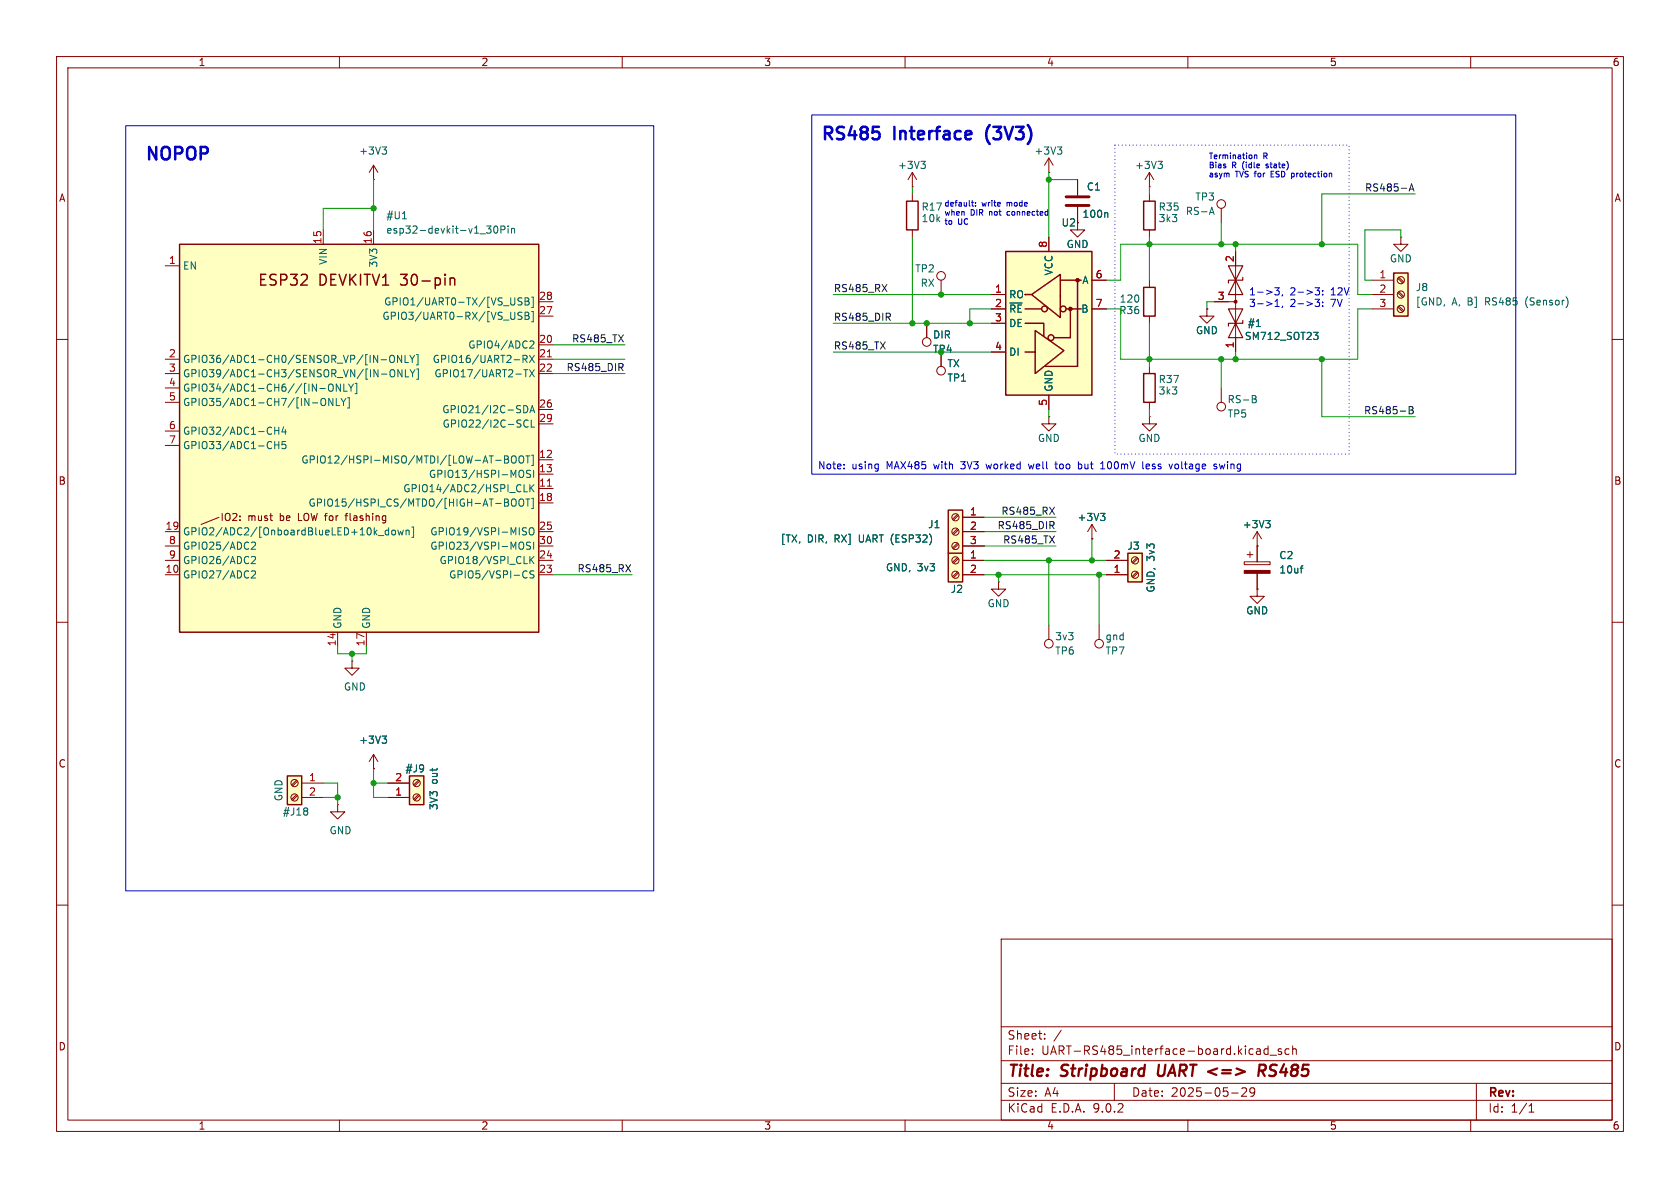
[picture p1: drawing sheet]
<svg xmlns="http://www.w3.org/2000/svg" width="297mm" height="210mm" viewBox="0 0 297 210" stroke-linecap="round" stroke-linejoin="round" font-family="sans-serif">
<g fill="none" stroke="#840000" stroke-width=".18">
<path d="M10 10h277v190h-277zM12 12h273v186h-273zM60 10v2M110 10v2M160 10v2M210 10v2M260 10v2M66 31.8h.1M66 29.2l-.7 1.3M66 29.2l.8 1.3M66 29.2v2.6M185.4 30.5h.1"/>
<path d="M185.4 27.9l-.7 1.3M185.4 27.9l.8 1.3M185.4 27.9v2.6M190.5 31.8v2.7M190.5 36.6v2.8M163.8 57.2v2.5M10 60h2M166.4 62.2v2.6M185.4 73.7v1.2h1.3l-1.3 1.3-1.3-1.3h1.3M185.4 73.7h.1M215.9 68.6v2.5M285 60h2"/>
<path d="M10 110h2M62.2 116.8v1.3h1.3l-1.3 1.3-1.2-1.3h1.2M62.2 116.8h.1M285 110h2M66 135.9h.1M66 133.4v2.5M66 133.4l-.7 1.2M66 133.4l.8 1.2M10 160h2M177 166h108v32h-108zM285 160h2M60 198v2"/>
<path d="M110 198v2M160 198v2M177 194.5h108M177 191.5h108M177 187.5h108M177 181.5h108M182.5 186.3v.1M182.5 185.5v.1M184.7 183.6v.1M184.7 182.8v.1M187.6 182.1l-1.3 2M197 191.5v3"/>
<path d="M210 198v2M217.7 193.2h1.2M219.5 192.4l.6-.1 .2 .1 .1 .3-.9 1.1h.9M221.8 192.9l-.3 .3h-.3l-.2-.3 .1-.5 .4-.1 .2 .1a.99 .99 0 0 1-.3 1.4h-.3M222.3 185.4h.3l.2 .2v.8M222.8 186.3l-.5 .1M222.8 185.8h-.5M224.2 185.5l-.5-.1-.2 .3v.4l.1 .2h.6M224.2 184.9v1.5M224.5 186.5h1.2M226.5 185.5l-.3-.1-.2 .2v.2l.5 .2v.3h-.5M227.9 185.5l-.4-.1-.3 .3v.4l.1 .2h.6"/>
<path d="M228.5 185.5l.2-.1 .4 .1 .1 .9M228.5 184.9v1.5M260 198v2M261 191.5v6.5M270.3 196.6h.9M270.3 195.5l.4-.4v1.5"/>
<circle cx="163.8" cy="60.5" r=".76"/>
<circle cx="166.4" cy="65.5" r=".76"/>
<circle cx="215.9" cy="71.9" r=".76"/>
</g>
<path d="M204.9 188.2l-.2 1.6 .3 .4M222.6 189.3h.7a.55 .55 0 0 0 .5-.5 .55 .55 0 0 0-.3-.6h-.8l-.3 2M223 189.3l.6 .9" fill="none" stroke="#840000" stroke-width=".4"/>
<path d="M67.6 26h.7l-.4 .5M68.1 26.5l.2 .2v.3l-.2 .2M186.9 26h.8l-.4 .5M187.5 26.5l.2 .2v.3l-.2 .2M195.7 37.6l.1 .2v.6M221.4 69.9l.6 .1v.3l-.2 .2M221.4 70.5h.4M221.8 70.5l.3 .3-.1 .3-.6 .1M67.6 130.1h.7l-.4 .5M68.1 130.6l.2 .2v.3l-.2 .3" fill="none" stroke="#006464" stroke-width=".18"/>
<path d="M188.5 34.8h4M188.5 36.3h4" fill="none" stroke="#840000" stroke-width=".51"/>
<path d="M31.7 43.2h63.5v68.6h-63.5z" fill="#ffffc2"/>
<path d="M160.3 35.6h2v5h-2zM31.7 43.2h63.5v68.6h-63.5zM79.6 49.3a.47 .47 0 0 1 .8 .1v1" fill="none" stroke="#840000" stroke-width=".25"/>
<g fill="none" stroke="#840000" stroke-width=".18">
<path d="M161.3 33h.1M161.3 30.5l-.8 1.3M161.3 30.5l.8 1.3M161.3 30.5v2.5M161.3 34.3v1.3M190.5 39.4v1.2h1.3l-1.3 1.3-1.3-1.3h1.3M190.5 39.4h.1M29.2 47h2.5M57.1 40.6v2.6M66 40.6v2.6M95.2 53.3h2.6M95.2 55.9h2.6"/>
<path d="M161.3 40.6v1.3M166.4 49.5v2.6M213.4 54.6v1.3h1.2l-1.2 1.3-1.3-1.3h1.3M213.4 54.6h.1M29.2 63.5h2.5M29.2 66h2.5M29.2 68.6h2.5M29.2 71.1h2.5M29.2 76.2h2.5M29.2 78.7h2.5M95.2 63.5h2.6M95.2 66h2.6"/>
<path d="M95.2 61h2.6M95.2 72.4h2.6M95.2 74.9h2.6M29.2 94h2.5M29.2 96.5h2.5M29.2 99.1h2.5M38.7 91.4l-3.1 1.3M61 91.2h.5M61.2 90.8v1.2M95.2 94h2.6M95.2 96.5h2.6M95.2 99.1h2.6"/>
<path d="M95.2 81.3h2.6M95.2 83.8h2.6M95.2 86.4h2.6M95.2 88.9h2.6M29.2 101.6h2.5M59.7 111.8v2.5M64.8 111.8v2.5M95.2 101.6h2.6M59.7 142.2v1.3h1.3l-1.3 1.3-1.3-1.3h1.3M59.7 142.2h.1"/>
<circle cx="166.4" cy="48.8" r=".76"/>
</g>
<g fill="none" stroke="#006464" stroke-width=".18">
<path d="M71.1 38.7h.8M86 39.9h.8l-.4 .5M89.8 39.9v.2M162.8 28.5h.8l-.4 .5M163.3 29l.3 .2v.3l-.3 .3M86.7 40.5l.1 .2-.1 .5M87.5 40l.1-.1a.68 .68 0 0 1 .4 .7 .68 .68 0 0 1-.4 .6 .84 .84 0 0 1-.1-1.2zM88.6 40.6h.6l.1-.2-.1-.3-.6-.2v1.3M89.8 40.4v.8M90.4 40.4v.8M90.4 40.5l.2-.1h.3l.1 .8M92.3 52.7l-.5-.1-.2 .2v.3l.6 .3 .1 .3-.3 .2h-.4"/>
<path d="M92.3 55.3l-.5-.1-.2 .1v.4l.6 .2 .1 .3-.3 .3-.4-.1M92.8 52.6h.5l.2 .3-.2 .4 .2 .1 .1 .3-.3 .2h-.5zM92.8 55.2h.5l.2 .2-.2 .4 .2 .1 .1 .3-.3 .3h-.5zM92.8 53.3h.5M92.8 55.8h.5M94 52.5h.3v1.8h-.3M94 55.1h.3v1.8h-.3M48.6 75.5v1.3M48.6 78v1.3M48.6 76.1h.7M48.6 78.7h.7M49.3 75.5v1.3"/>
<path d="M49.3 78v1.3M50.1 75.4l-.3 1h.8M50.4 75.9v.9M50.5 78h-.6l-.1 .7 .2-.2 .4 .1 .2 .2-.1 .4-.2 .1-.5-.1M57 70.4a.43 .43 0 0 1 .6 .5v.4a.43 .43 0 0 1-.6 .4M58.1 68.1l.3-.2a.43 .43 0 0 1 .5 .4v.4a.42 .42 0 0 1-.4 .5 .42 .42 0 0 1-.4-.5zM58.8 70.4v1.3l-.7-1.3v1.3M59.5 70.4v1.3h.6M60.2 67.9v1.3l-.7-1.3v1.3M60.3 70.4l.4 .7M60.7 71.1v.6M60.8 67.9v1.3h.6"/>
<path d="M61.1 70.4l-.4 .7M61.4 70.3h.3v1.8h-.3M61.6 67.9l.5 .7M62.1 68.6v.6M62.5 67.9l-.4 .7M63.1 67.8v1.8h-.3M68.9 63l.3-.2a.43 .43 0 0 1 .5 .4v.5a.42 .42 0 0 1-.4 .4 .42 .42 0 0 1-.4-.4zM69 65.5l.2-.2a.43 .43 0 0 1 .6 .5v.4a.42 .42 0 0 1-.4 .4 .42 .42 0 0 1-.5-.4zM71 62.8v1.3l-.7-1.3v1.3M71.1 65.3v1.3l-.8-1.3v1.3M71.6 62.8v1.3h.6M71.7 65.3v1.3h.6"/>
<path d="M72.5 62.8l.4 .7M72.5 65.3l.4 .7M72.9 63.5v.6M72.9 66v.6M73.3 62.8l-.4 .7M73.4 65.3l-.5 .7M73.6 62.7h.3v1.8h-.3M73.7 65.2h.3v1.8h-.3M92.5 62.8h.4l.3 .3-.1 .3-.6 .1M92.6 71.7a.64 .64 0 0 1 .7 .6 .64 .64 0 0 1-.7 .7zM92.6 65.3h.7M92.8 63.5l.4 .6"/>
<path d="M92.9 65.3v1.3M93.4 74.4a.6 .6 0 0 0-.9 .4 .6 .6 0 0 0 .6 .7l.3-.1M93.6 62.8l.9 1.3M93.6 65.3l.9 1.3M93.7 73l.4-1.3 .4 1.3M93.7 60.3h.5l.2 .3-.8 .9h.8M93.8 72.6h.6M93.9 74.2v1.3h.6M94.5 62.8l-.9 1.3M94.5 65.3l-.9 1.3M44.5 96l.4-.2 .3 .4-.8 .9h.8M44.5 98.5l.4-.1 .3 .3-.8 .9h.8"/>
<path d="M66.9 94.7h1M68.7 93.3v1.3M68.7 93.8l-.4-.1-.2 .3 .1 .5h.5M69.4 93.8l.3-.1 .2 .3v.3l-.2 .3-.3-.1-.2-.2zM70.3 93.7l.3 .9 .2-.6 .3 .6 .2-.9M71.8 93.8l.2-.1 .3 .1v.8M71.8 93.7v.9M72.8 93.2h.3v1.8h-.3M87.6 81.4h1M89.2 80.6h.4l.3 .2-.3 .4 .3 .1v.3l-.2 .3h-.5zM89.2 88.2l.6 .1 .1 .3-.3 .2M89.2 81.2h.4"/>
<path d="M89.2 88.8h.4M89.6 88.8l.3 .3v.3l-.7 .1M90.5 80.8l.2-.2a.43 .43 0 0 1 .6 .4v.4a.42 .42 0 0 1-.5 .5 .42 .42 0 0 1-.4-.5zM90.5 88.4l.2-.2a.43 .43 0 0 1 .6 .4v.5a.42 .42 0 0 1-.5 .4 .42 .42 0 0 1-.4-.4zM91.8 80.8l.2-.2a.43 .43 0 0 1 .6 .4v.4a.42 .42 0 0 1-.4 .5 .42 .42 0 0 1-.5-.5zM91.8 88.4l.2-.2a.43 .43 0 0 1 .6 .4v.5a.42 .42 0 0 1-.4 .4 .42 .42 0 0 1-.5-.4zM92.3 83.1l.1 .1a.81 .81 0 0 1-.1 1.2M92.4 95.9a.9 .9 0 0 1 0 1.1M92.5 93.8l.4 .2 .2 .2-.2 .3-.4 .1M92.5 93.4h.6M92.6 85.7v1.2h.7M92.9 80.6h.8"/>
<path d="M92.9 88.2h.8M93.3 80.6v1.3M93.3 88.2v1.3M93.6 93.5l.3-.2a.43 .43 0 0 1 .5 .4v.4a.42 .42 0 0 1-.4 .5 .42 .42 0 0 1-.4-.5zM93.7 85.7v1.2M93.7 98.4v1.2M93.8 95.9l-.5-.1-.2 .2v.3l.6 .3 .1 .3-.2 .2-.5-.1M93.8 83.2l-.5-.1-.2 .2v.3l.6 .3 .1 .3-.2 .2-.5-.1M93.9 86.2l.5 .7M93.9 98.9l.5 .7M94 80.5h.3v1.8h-.3M94 88.1h.3v1.8h-.3"/>
<path d="M94.3 83.1v1.3M94.3 95.8v1.3M94.4 85.7l-.7 .7M94.4 98.4l-.7 .7M44.5 101l.4-.1 .3 .4-.8 .9h.8M92.6 101l.3-.1 .3 .1M93.2 102.1l-.3 .1-.3-.1M94.4 101l-.5-.1-.2 .1v.4l.6 .2 .1 .3-.2 .3-.5-.1"/>
</g>
<path d="M96.8 63.1h.7M96.8 85.9h.7" fill="none" stroke="#a90000" stroke-width=".18"/>
<path d="M50.8 137.2h2.5v5h-2.5z" fill="#ffffc2"/>
<path d="M50.8 137.2h2.5v5h-2.5z" fill="none" stroke="#840000" stroke-width=".25"/>
<g fill="none" stroke="#840000" stroke-width=".18">
<path d="M52.4 137.9l-.8 .9M52.6 138.1l-.9 .8M53.3 138.4h3.8M52.4 140.5l-.8 .8M52.6 140.6l-.9 .9M53.3 141h3.8"/>
<circle cx="52.1" cy="138.4" r=".63"/>
<circle cx="52.1" cy="141" r=".63"/>
</g>
<path d="M54.2 142.8l.2 .3-.2 .3 .2 .2v.2l-.2 .3" fill="none" stroke="#006464" stroke-width=".18"/>
<path d="M72.4 137.2h2.5v5h-2.5z" fill="#ffffc2"/>
<path d="M202.2 50.8h2v5.1h-2zM202.2 66h2v5.1h-2zM72.4 137.2h2.5v5h-2.5z" fill="none" stroke="#840000" stroke-width=".25"/>
<g fill="none" stroke="#840000" stroke-width=".18">
<path d="M203.2 49.5v1.3M203.2 55.9v1.3M203.2 73.7v1.2h1.3l-1.3 1.3-1.3-1.3h1.3M203.2 73.7h.1M203.2 64.8v1.2M203.2 71.1v1.3M68.6 138.4h3.8M74 137.9l-.9 .9M74.2 138.1l-.9 .8M68.6 141h3.8M74 140.5l-.9 .8M74.2 140.6l-.9 .9"/>
<circle cx="73.7" cy="138.4" r=".63"/>
<circle cx="73.7" cy="141" r=".63"/>
</g>
<path d="M246.4 48.3h2.5v7.6h-2.5z" fill="#ffffc2"/>
<path d="M202.2 35.6h2v5h-2zM246.4 48.3h2.5v7.6h-2.5z" fill="none" stroke="#840000" stroke-width=".25"/>
<g fill="none" stroke="#840000" stroke-width=".18">
<path d="M203.2 33h.1M203.2 30.5l-.8 1.3M203.2 30.5l.8 1.3M203.2 30.5v2.5M203.2 34.3v1.3M215.9 36.8v2.6M203.2 40.6v1.3M214.6 53.3h3.8M218.4 44.5v17.7M242.6 49.5h3.8M242.6 52.1h3.8M242.6 54.6h3.8"/>
<path d="M247.1 49.2l.9 .8M247.1 51.7l.9 .9M247.1 54.3l.9 .8M247.3 49l.9 .9M247.3 51.6l.9 .8M247.3 54.1l.9 .8M247.6 41.9v1.3h1.3l-1.3 1.3-1.2-1.3h1.2M247.6 41.9h.1"/>
<circle cx="215.9" cy="36.1" r=".76"/>
<circle cx="247.6" cy="52.1" r=".63"/>
<circle cx="247.6" cy="54.6" r=".63"/>
<circle cx="247.6" cy="49.5" r=".63"/>
</g>
<path d="M217.2 54.6l2.5 5.1h-2.5l2.5-5.1zM217.2 47h2.5l-2.5 5.1h2.5zM219.7 56.6v.6h-2.5v.5M219.7 49v.5h-2.5v.5" fill="none" stroke="#840000" stroke-width=".2"/>
<circle cx="218.4" cy="53.3" r=".25" fill="#840000" stroke="#840000" stroke-width=".18"/>
<path d="M204.7 28.5h.8l-.4 .5M205.3 29l.2 .2v.3l-.2 .3M213.9 37.6h.6M214.2 36.6l.5 1.3M222.1 57.7h.7M232.2 58.7h.8l-.4 .5 .4 .2v.4l-.2 .2h-.4" fill="none" stroke="#006464" stroke-width=".18"/>
<path d="M167.6 97.8h2.6v5.1h-2.6z" fill="#ffffc2"/>
<path d="M167.6 97.8h2.6v5.1h-2.6z" fill="none" stroke="#840000" stroke-width=".25"/>
<g fill="none" stroke="#840000" stroke-width=".18">
<path d="M169.3 98.6l-.9 .8M169.4 98.7l-.8 .9M170.2 99.1h3.8M169.3 101.1l-.9 .8M169.4 101.3l-.8 .8M170.2 101.6h3.8"/>
<circle cx="168.9" cy="99.1" r=".63"/>
<circle cx="168.9" cy="101.6" r=".63"/>
</g>
<path d="M167.6 90.2h2.6v7.6h-2.6z" fill="#ffffc2"/>
<path d="M167.6 90.2h2.6v7.6h-2.6z" fill="none" stroke="#840000" stroke-width=".25"/>
<g fill="none" stroke="#840000" stroke-width=".18">
<path d="M169.3 90.9l-.9 .9M169.3 93.5l-.9 .8M169.3 96l-.9 .9M169.4 91.1l-.8 .8M169.4 93.6l-.8 .9M169.4 96.2l-.8 .8M170.2 91.4h3.8M170.2 94h3.8M170.2 96.5h3.8"/>
<circle cx="168.9" cy="91.4" r=".63"/>
<circle cx="168.9" cy="94" r=".63"/>
<circle cx="168.9" cy="96.5" r=".63"/>
</g>
<path d="M199.4 97.8h2.5v5.1h-2.5z" fill="#ffffc2"/>
<path d="M199.4 97.8h2.5v5.1h-2.5z" fill="none" stroke="#840000" stroke-width=".25"/>
<g fill="none" stroke="#840000" stroke-width=".18">
<path d="M195.6 99.1h3.8M201 98.6l-.9 .8M201.2 98.7l-.9 .9M195.6 101.6h3.8M201 101.1l-.9 .8M201.2 101.3l-.9 .8M222.2 104.1v1.3h1.3l-1.3 1.3-1.2-1.3h1.2M222.2 104.1h.1"/>
<circle cx="200.7" cy="99.1" r=".63"/>
<circle cx="200.7" cy="101.6" r=".63"/>
</g>
<path d="M177.8 44.5h15.2v25.4h-15.2z" fill="#ffffc2"/>
<g fill="none" stroke="#840000" stroke-width=".25">
<path d="M177.8 44.5h15.2v25.4h-15.2zM181.2 57.2h3.3v2.2M181.2 54.6h2.9M181.4 52.1h-.2h1M182.4 52.1l5.1-3.6v7.6zM183 58.4l5.1 3.6-5.1 4zM187.5 49.5h3.6M188.5 54.6h2.6M189.2 54.6v5.1h-2.9M190.5 49.5v15.3h-5.7M181.2 62.2h1.7"/>
<circle cx="184.7" cy="54.6" r=".51"/>
<circle cx="185.8" cy="59.7" r=".51"/>
<circle cx="188" cy="54.6" r=".51"/>
</g>
<g fill="#840000" stroke="#840000" stroke-width=".25">
<circle cx="189.2" cy="54.6" r=".28"/>
<circle cx="190.5" cy="49.5" r=".28"/>
</g>
<g fill="none" stroke="#840000" stroke-width=".18">
<path d="M190.5 39.4h.1M190.5 31.8v2.7M190.5 36.6v2.8M163.8 57.2v2.5M175.3 52.1h2.5M175.3 54.6h2.5M175.3 57.2h2.5M185.4 41.9v2.6M193 54.6h2.6M193 49.5h2.6M213.4 54.6h.1M214.6 53.3h2.6"/>
<path d="M218.4 44.5v2.5M218.4 59.7v2.5M166.4 62.2v2.6M175.3 62.2h2.5M185.4 69.9v2.5M170.2 91.4h3.8M170.2 94h3.8M170.2 96.5h3.8M170.2 99.1h3.8M193 95.3h.1M193 92.7l-.7 1.3M193 92.7l.8 1.3"/>
<path d="M193 92.7v2.6M195.6 99.1h3.8M220 99.3h4.5v.5h-4.5zM220.5 98h1M221 97.5v1.1M222.2 96.5h.1M222.2 94v5.3M222.2 94l-.7 1.3M222.2 94l.8 1.3M170.2 101.6h3.8M176.5 102.9v1.2h1.3l-1.3 1.3-1.2-1.3h1.2M176.5 102.9h.1"/>
<path d="M185.4 110.5v2.5M194.3 110.5v2.5M195.6 101.6h3.8M222.2 104.1h.1M222.2 101.3v2.8M66 135.9h.1M68.6 138.4h3.8M68.6 141h3.8"/>
<circle cx="185.4" cy="113.8" r=".76"/>
<circle cx="194.3" cy="113.8" r=".76"/>
</g>
<path d="M220 100.8h4.5v.5h-4.5z" fill="#840000" stroke="#840000" stroke-width=".18"/>
<path d="M195.7 37.6l.1 .2v.6M222.1 57.7h.7M232.2 58.7h.8l-.4 .5 .4 .2v.4l-.2 .2h-.4M194.6 90.7h.7l-.4 .5M195.1 91.2l.2 .3v.3l-.2 .2M223.8 92h.7l-.4 .5M224.3 92.5l.2 .2v.3l-.2 .3M229.9 100.4h.4M230.3 100l-.2 .1M67.6 130.1h.7l-.4 .5M68.1 130.6l.2 .2v.3l-.2 .3" fill="none" stroke="#006464" stroke-width=".18"/>
<g fill="none" stroke="#0f0f0f" stroke-width=".18">
<path d="M249.1 33.8l.4-1.3 .5 1.3M249.2 33.4h.6M155.9 50.3l.9 1.3M156.8 50.3l-.9 1.3M157 56l.4 .6M157.3 55.4l.1 .2-.1 .4M109.7 64.9l.4 .6M110 64.3l.1 .2-.1 .4M249.1 71.9h.4l.3 .2-.3 .4 .3 .1v.3l-.2 .2h-.5zM249.1 72.5h.4M110.6 99.8l.9 1.3M111.5 99.8l-.9 1.3"/>
<path d="M185.6 89.7l.8 1.2M185.9 92.9l.4 .6M186.2 92.3l.1 .1-.1 .4M186.4 89.7l-.8 1.2"/>
</g>
<g fill="none" stroke="#009600" stroke-width=".18">
<path d="M66 31.8v8.8M66 36.8h-8.9v3.8M161.3 33v1.3M185.4 30.5v11.4M185.4 31.8h5.1M203.2 33v1.3M215.9 39.4v3.8M250.2 34.3h-16.5v8.9M147.3 57.2h28M147.3 52.1h28M161.3 41.9v15.3M175.3 54.6h-3.9v2.6"/>
<path d="M195.6 49.5h2.5v-6.3h41.9v8.9h2.6M195.6 54.6h2.5v8.9h41.9v-8.9h2.6M203.2 41.9v7.6M203.2 57.2v7.6M214.6 53.3h-1.2v1.3M218.4 43.2v1.3M247.6 41.9v-1.3h-6.3v8.9h1.3M97.8 63.5h12.7M97.8 61h12.7M97.8 66h12.7M147.3 62.2h28M185.4 72.4v1.3"/>
<path d="M203.2 72.4v1.3M215.9 63.5v5.1M218.4 62.2v1.3M233.7 63.5v10.2h16.5M174 99.1h21.6M174 96.5h12.7M174 94h12.7M174 91.4h12.7M185.4 99.1v11.4M193 95.3v3.8M59.7 114.3v1.3h5.1v-1.3M62.2 115.6v1.2"/>
<path d="M97.8 101.6h14M174 101.6h21.6M176.5 101.6v1.3M194.3 101.6v8.9M57.1 138.4h2.6v3.8M66 135.9v5.1h2.6M66 138.4h2.6M57.1 141h2.6"/>
</g>
<g fill="none" stroke="#0000c2" stroke-width=".18">
<path d="M22.2 22.2h93.4v135.3h-93.4zM143.5 20.3h124.5v63.5h-124.5zM171.7 35.8h.4M171.9 35.4v.9l.2 .1M172.5 36.3v.1M172.5 35.8v.1M178.1 37.4l-.1 .2 .1 .4M221.8 27.4v.7M221.8 27.5l.3-.1 .1 .7M223.8 29.6l.1 .1M223.9 29v.3M224.7 30.8h.3"/>
<path d="M224.7 30.3v1h.5M228.4 31.3h.2M228.4 30.6h.2M225.4 50.9h.7l-.4 .5 .4 .1v.5l-.2 .1-.5-.1M225.4 54.2h.7M225.4 53.3l.4-.4v1.3M226.8 52.1l-.2 .2M226.8 54.1l-.2 .3M232.5 50.9h.8l-.4 .5 .3 .1v.5l-.2 .1h-.4M232.5 52.9h.8l-.4 .5 .3 .1v.6l-.2 .1-.4-.1M233.8 52v.1M233.8 51.4v.1"/>
<path d="M233.8 53.4v.1M233.8 54.1v.1M149.2 82.8v.1M149.2 82.1v.1M174.3 82l.3 .9M181.8 82l.3 .9 .2-.6M186.5 82h.5M186.7 81.6v1.1l.3 .2M190.6 82.1l.4-.1 .2 .3-.1 .5h-.5M194.6 82.9h.7M194.8 81.8l.1-.2v1.3M203.2 82.1l-.4-.1-.2 .2 .1 .6h.5"/>
<path d="M203.2 82.3l-.6 .2M208.1 82l-.3 .1-.1 .2 .1 .5 .3 .1M214.8 82l.3 .1M214.8 82.5h.3v.2l-.1 .2h-.3M215.6 82l.2 .9 .2-.6 .3 .6"/>
</g>
<path d="M154.3 22.4h1.1M155.1 23.3l.4 .4v.5l-.4 .4" fill="none" stroke="#0000c2" stroke-width=".44"/>
<path d="M197.1 25.7h41.4v54.6h-41.4z" fill="none" stroke="#0000c2" stroke-width=".18" stroke-dasharray="0 .6"/>
<g fill="#009600" stroke="#009600" stroke-width=".18">
<circle cx="185.4" cy="31.8" r=".46"/>
<circle cx="161.3" cy="57.2" r=".46"/>
<circle cx="163.8" cy="57.2" r=".46"/>
<circle cx="166.4" cy="52.1" r=".46"/>
<circle cx="176.5" cy="101.6" r=".46"/>
<circle cx="66" cy="36.8" r=".46"/>
<circle cx="203.2" cy="63.5" r=".46"/>
<circle cx="218.4" cy="63.5" r=".46"/>
<circle cx="215.9" cy="63.5" r=".46"/>
<circle cx="233.7" cy="63.5" r=".46"/>
<circle cx="215.9" cy="43.2" r=".46"/>
<circle cx="203.2" cy="43.2" r=".46"/>
<circle cx="171.4" cy="57.2" r=".46"/>
<circle cx="218.4" cy="43.2" r=".46"/>
<circle cx="233.7" cy="43.2" r=".46"/>
<circle cx="62.2" cy="115.6" r=".46"/>
<circle cx="66" cy="138.4" r=".46"/>
<circle cx="59.7" cy="141" r=".46"/>
<circle cx="193" cy="99.1" r=".46"/>
<circle cx="194.3" cy="101.6" r=".46"/>
<circle cx="185.4" cy="99.1" r=".46"/>
</g>
<g font-size="3.1" fill="#0000c2">
<text x="25.4" y="28.9">NOPOP</text>
<text x="144.9" y="25.4">RS485</text>
<text x="158" y="25.4">Interface</text>
<text x="175.1" y="25.4">(3V3)</text>
</g>
<g font-size="2.8" fill="#840000">
<text x="178" y="190.9">Title:</text>
<text x="187.7" y="190.9">Stripboard</text>
<text x="205.5" y="190.9">UART &lt;=&gt;</text>
<text x="224.9" y="190.9">RS485</text>
</g>
<g font-size="2.6" fill="#840000">
<text x="45.5" y="50.9">ESP32</text>
<text x="56.3" y="50.9">DEVKITV1</text>
<text x="71.1" y="50.9">30-pin</text>
</g>
<g font-size="2.1" fill="#840000">
<text x="178" y="184">Sheet:</text>
<text x="178" y="186.7">File:</text>
<text x="184.1" y="186.7">UART-RS485_interface-board.kicad_sch</text>
<text x="178" y="196.9">KiCad</text>
<text x="178" y="194.1">Size:</text>
<text x="184.7" y="194.1">A4</text>
<text x="185.7" y="196.9">E.D.A.</text>
<text x="193.3" y="196.9">9.0.2</text>
<text x="200" y="194.1">Date:</text>
<text x="207" y="194.1">2025-05-29</text>
<text x="263" y="194.3">Rev:</text>
<text x="263" y="196.9">Id:</text>
<text x="267.1" y="196.9">1/1</text>
</g>
<g font-size="1.8" fill="#840000">
<text x="35" y="11.9">1</text>
<text x="85" y="11.9">2</text>
<text x="135" y="11.9">3</text>
<text x="185" y="11.9">4</text>
<text x="235" y="11.9">5</text>
<text x="285" y="11.9">6</text>
<text x="10.3" y="35.9">A</text>
<text x="285.3" y="35.9">A</text>
<text x="10.3" y="85.9">B</text>
<text x="285.3" y="85.9">B</text>
<text x="38.9" y="92.3">IO2:</text>
<text x="43.8" y="92.3">must</text>
<text x="49.6" y="92.3">be</text>
<text x="53" y="92.3">LOW for</text>
<text x="10.3" y="135.9">C</text>
<text x="285.3" y="135.9">C</text>
<text x="10.3" y="185.9">D</text>
<text x="285.3" y="185.9">D</text>
<text x="35" y="199.9">1</text>
<text x="85" y="199.9">2</text>
<text x="135" y="199.9">3</text>
<text x="185" y="199.9">4</text>
<text x="235" y="199.9">5</text>
<text x="285" y="199.9">6</text>
</g>
<g font-size="1.8" fill="#006464">
<text x="63.4" y="27.5">+3V3</text>
<text x="182.8" y="27.5">+3V3</text>
<text x="158.6" y="30.1">+3V3</text>
<text x="192" y="33.9">C1</text>
<text x="200.6" y="30.1">+3V3</text>
<text x="211.2" y="35.7">TP3</text>
<text x="68.2" y="39">#U1</text>
<text x="68.2" y="41.5">esp32-devkit-v1_30Pin</text>
<text x="162.8" y="39.5">10k</text>
<text x="162.8" y="37.4">R17</text>
<text x="187.6" y="40.2">U2</text>
<text x="191.3" y="38.7">100n</text>
<text x="204.7" y="39.5">3k3</text>
<text x="204.7" y="37.4">R35</text>
<text x="209.5" y="38.2">RS-A</text>
<text x="32.3" y="47.9">EN</text>
<text x="58" y="46.9" transform="rotate(-90 58 46.9)">VIN</text>
<text x="66.9" y="47.4" transform="rotate(-90 66.9 47.4)">3V3</text>
<text x="188.5" y="44">GND</text>
<text x="245.6" y="46.6">GND</text>
<text x="161.7" y="48.4">TP2</text>
<text x="162.7" y="50.9">RX</text>
<text x="178.3" y="52.9">RO</text>
<text x="186.3" y="48.8" transform="rotate(-90 186.3 48.8)">VCC</text>
<text x="191.2" y="50.4">A</text>
<text x="197.8" y="53.7">120</text>
<text x="250.2" y="51.7">J8</text>
<text x="67.5" y="56.7">GPIO3/UART0-RX/[VS_USB]</text>
<text x="67.8" y="54.2">GPIO1/UART0-TX/[VS_USB]</text>
<text x="178.3" y="55.5">~{RE}</text>
<text x="178.3" y="58">DE</text>
<text x="191.1" y="55.5">B</text>
<text x="197.8" y="55.7">R36</text>
<text x="211.3" y="59.3">GND</text>
<text x="220.5" y="58">#1</text>
<text x="250.2" y="54.2">[GND,</text>
<text x="256.7" y="54.2">A, B]</text>
<text x="262.8" y="54.2">RS485</text>
<text x="270.1" y="54.2">(Sensor)</text>
<text x="32.3" y="64.4">GPIO36/ADC1-CH0/SENSOR_VP/[IN-ONLY]</text>
<text x="76.4" y="64.4">GPIO16/UART2-RX</text>
<text x="82.7" y="61.8">GPIO4/ADC2</text>
<text x="164.9" y="60">DIR</text>
<text x="167.4" y="65.1">TX</text>
<text x="178.3" y="63.1">DI</text>
<text x="220" y="60.3">SM712_SOT23</text>
<text x="32.3" y="66.9">GPIO39/ADC1-CH3/SENSOR_VN/[IN-ONLY]</text>
<text x="32.3" y="69.4">GPIO34/ADC1-CH6//[IN-ONLY]</text>
<text x="32.3" y="72">GPIO35/ADC1-CH7/[IN-ONLY]</text>
<text x="76.7" y="66.9">GPIO17/UART2-TX</text>
<text x="167.4" y="67.7">TP1</text>
<text x="186.3" y="69.3" transform="rotate(-90 186.3 69.3)">GND</text>
<text x="204.7" y="70">3k3</text>
<text x="204.7" y="67.9">R37</text>
<text x="216.9" y="71.5">RS-B</text>
<text x="32.3" y="77.1">GPIO32/ADC1-CH4</text>
<text x="78.1" y="73.3">GPIO21/I2C-SDA</text>
<text x="78.1" y="75.8">GPIO22/I2C-SCL</text>
<text x="216.9" y="74">TP5</text>
<text x="32.3" y="79.6">GPIO33/ADC1-CH5</text>
<text x="53.2" y="82.1">GPIO12/HSPI-MISO/MTDI/[LOW-AT-BOOT]</text>
<text x="183.4" y="78.3">GND</text>
<text x="201.2" y="78.3">GND</text>
<text x="54.4" y="89.8">GPIO15/HSPI_CS/MTDO/[HIGH-AT-BOOT]</text>
<text x="71.2" y="87.2">GPIO14/ADC2/HSPI_CLK</text>
<text x="75.7" y="84.7">GPIO13/HSPI-MOSI</text>
<text x="32.3" y="94.8">GPIO2/ADC2/[OnboardBlueLED+10k_down]</text>
<text x="61.8" y="92.3">flashing</text>
<text x="76" y="94.8">GPIO19/VSPI-MISO</text>
<text x="164" y="93.6">J1</text>
<text x="190.4" y="92.3">+3V3</text>
<text x="219.6" y="93.6">+3V3</text>
<text x="32.3" y="97.4">GPIO25/ADC2</text>
<text x="32.3" y="99.9">GPIO26/ADC2</text>
<text x="76" y="97.4">GPIO23/VSPI-MOSI</text>
<text x="77.6" y="99.9">GPIO18/VSPI_CLK</text>
<text x="137.9" y="96.1">[TX,</text>
<text x="142.7" y="96.1">DIR,</text>
<text x="147.6" y="96.1">RX]</text>
<text x="152.1" y="96.1">UART (ESP32)</text>
<text x="156.5" y="101.2">GND, 3v3</text>
<text x="199.2" y="97.4">J3</text>
<text x="226.1" y="99">C2</text>
<text x="226.1" y="101.6">10uf</text>
<text x="32.3" y="102.5">GPIO27/ADC2</text>
<text x="79.3" y="102.5">GPIO5/VSPI-CS</text>
<text x="168" y="105">J2</text>
<text x="174.5" y="107.5">GND</text>
<text x="204.3" y="104.8" transform="rotate(-90 204.3 104.8)">GND, 3v3</text>
<text x="60.6" y="111.3" transform="rotate(-90 60.6 111.3)">GND</text>
<text x="65.6" y="111.3" transform="rotate(-90 65.6 111.3)">GND</text>
<text x="186.4" y="113.4">3v3</text>
<text x="195.3" y="113.4">gnd</text>
<text x="220.2" y="108.8">GND</text>
<text x="186.4" y="115.9">TP6</text>
<text x="195.3" y="115.9">TP7</text>
<text x="60.7" y="122.3">GND</text>
<text x="63.4" y="131.7">+3V3</text>
<text x="71.6" y="136.8">#J9</text>
<text x="50.1" y="141.7" transform="rotate(-90 50.1 141.7)">GND</text>
<text x="77.6" y="143.3" transform="rotate(-90 77.6 143.3)">3V3</text>
<text x="77.6" y="138.6" transform="rotate(-90 77.6 138.6)">out</text>
<text x="49.9" y="144.4">#J18</text>
<text x="58.2" y="147.7">GND</text>
</g>
<g font-size="1.8" fill="#0f0f0f">
<text x="241.2" y="33.9">RS485-A</text>
<text x="147.3" y="51.7">RS485_RX</text>
<text x="147.3" y="56.8">RS485_DIR</text>
<text x="100.1" y="65.7">RS485_DIR</text>
<text x="101" y="60.6">RS485_TX</text>
<text x="147.3" y="61.9">RS485_TX</text>
<text x="241" y="73.3">RS485-B</text>
<text x="176.3" y="93.6">RS485_DIR</text>
<text x="176.9" y="91.1">RS485_RX</text>
<text x="102" y="101.3">RS485_RX</text>
<text x="177.2" y="96.2">RS485_TX</text>
</g>
<g font-size="1.8" fill="#a90000">
<text x="29.8" y="46.7">1</text>
<text x="56.9" y="43.2" transform="rotate(-90 56.9 43.2)">15</text>
<text x="65.8" y="43.2" transform="rotate(-90 65.8 43.2)">16</text>
<text x="185.2" y="43.9" transform="rotate(-90 185.2 43.9)">8</text>
<text x="218.2" y="46.4" transform="rotate(-90 218.2 46.4)">2</text>
<text x="95.2" y="53.1">28</text>
<text x="175.8" y="51.8">1</text>
<text x="193.6" y="49.3">6</text>
<text x="215.2" y="53.1">3</text>
<text x="243.8" y="49.3">1</text>
<text x="243.8" y="51.8">2</text>
<text x="95.2" y="55.6">27</text>
<text x="175.8" y="54.4">2</text>
<text x="175.8" y="56.9">3</text>
<text x="193.6" y="54.4">7</text>
<text x="243.8" y="54.4">3</text>
<text x="29.8" y="63.2">2</text>
<text x="29.8" y="65.8">3</text>
<text x="95.2" y="60.7">20</text>
<text x="95.2" y="63.2">21</text>
<text x="95.2" y="65.8">22</text>
<text x="175.8" y="62">4</text>
<text x="218.2" y="61.7" transform="rotate(-90 218.2 61.7)">1</text>
<text x="29.8" y="68.3">4</text>
<text x="29.8" y="70.9">5</text>
<text x="185.2" y="71.8" transform="rotate(-90 185.2 71.8)">5</text>
<text x="29.8" y="75.9">6</text>
<text x="95.2" y="72.1">26</text>
<text x="95.2" y="74.7">29</text>
<text x="29.8" y="78.5">7</text>
<text x="95.2" y="81">12</text>
<text x="95.2" y="83.6">13</text>
<text x="95.2" y="86.1">11</text>
<text x="95.2" y="88.6">18</text>
<text x="29.2" y="93.7">19</text>
<text x="95.2" y="93.7">25</text>
<text x="171.4" y="91.2">1</text>
<text x="171.4" y="93.7">2</text>
<text x="29.2" y="101.3">10</text>
<text x="29.8" y="96.3">8</text>
<text x="29.8" y="98.8">9</text>
<text x="95.2" y="96.3">30</text>
<text x="95.2" y="98.8">24</text>
<text x="95.2" y="101.3">23</text>
<text x="171.4" y="98.8">1</text>
<text x="171.4" y="101.3">2</text>
<text x="171.4" y="96.3">3</text>
<text x="196.8" y="101.3">1</text>
<text x="196.8" y="98.8">2</text>
<text x="59.4" y="114.3" transform="rotate(-90 59.4 114.3)">14</text>
<text x="64.5" y="114.3" transform="rotate(-90 64.5 114.3)">17</text>
<text x="54.5" y="138.2">1</text>
<text x="54.5" y="140.7">2</text>
<text x="69.8" y="140.7">1</text>
<text x="69.8" y="138.2">2</text>
</g>
<g font-size="1.8" fill="#0000c2">
<text x="220.7" y="52.4">1-&gt;3,</text>
<text x="228.1" y="52.4">2-&gt;3:</text>
<text x="235.4" y="52.4">12V</text>
<text x="220.7" y="54.5">3-&gt;1,</text>
<text x="228.1" y="54.5">2-&gt;3:</text>
<text x="235.4" y="54.5">7V</text>
<text x="144.5" y="83.2">Note:</text>
<text x="150.6" y="83.2">using</text>
<text x="156.8" y="83.2">MAX485</text>
<text x="165.4" y="83.2">with</text>
<text x="170.4" y="83.2">3V3</text>
<text x="175" y="83.2">worked</text>
<text x="182.8" y="83.2">well</text>
<text x="187.7" y="83.2">too</text>
<text x="191.9" y="83.2">but</text>
<text x="196.1" y="83.2">100mV</text>
<text x="203.6" y="83.2">less</text>
<text x="208.6" y="83.2">voltage</text>
<text x="216.7" y="83.2">swing</text>
</g>
<text font-size="1.8" fill="#009600" x="164.9" y="62.6">TP4</text>
<g font-size="1.4" fill="#0000c2">
<text x="213.6" y="28.3">Termination</text>
<text x="213.6" y="29.9">Bias</text>
<text x="217.8" y="29.9">R</text>
<text x="219.8" y="29.9">(idle</text>
<text x="223.3" y="28.3">R</text>
<text x="224.3" y="29.9">state)</text>
<text x="213.6" y="31.6">asym</text>
<text x="218.4" y="31.6">TVS for</text>
<text x="225.1" y="31.6">ESD</text>
<text x="229" y="31.6">protection</text>
<text x="166.9" y="36.7">default:</text>
<text x="166.9" y="38.3">when</text>
<text x="166.9" y="39.9">to</text>
<text x="169.4" y="39.9">UC</text>
<text x="171.6" y="38.3">DIR</text>
<text x="173.6" y="36.7">write</text>
<text x="175.1" y="38.3">not</text>
<text x="178.2" y="36.7">mode</text>
<text x="178.5" y="38.3">connected</text>
</g>
</svg>
